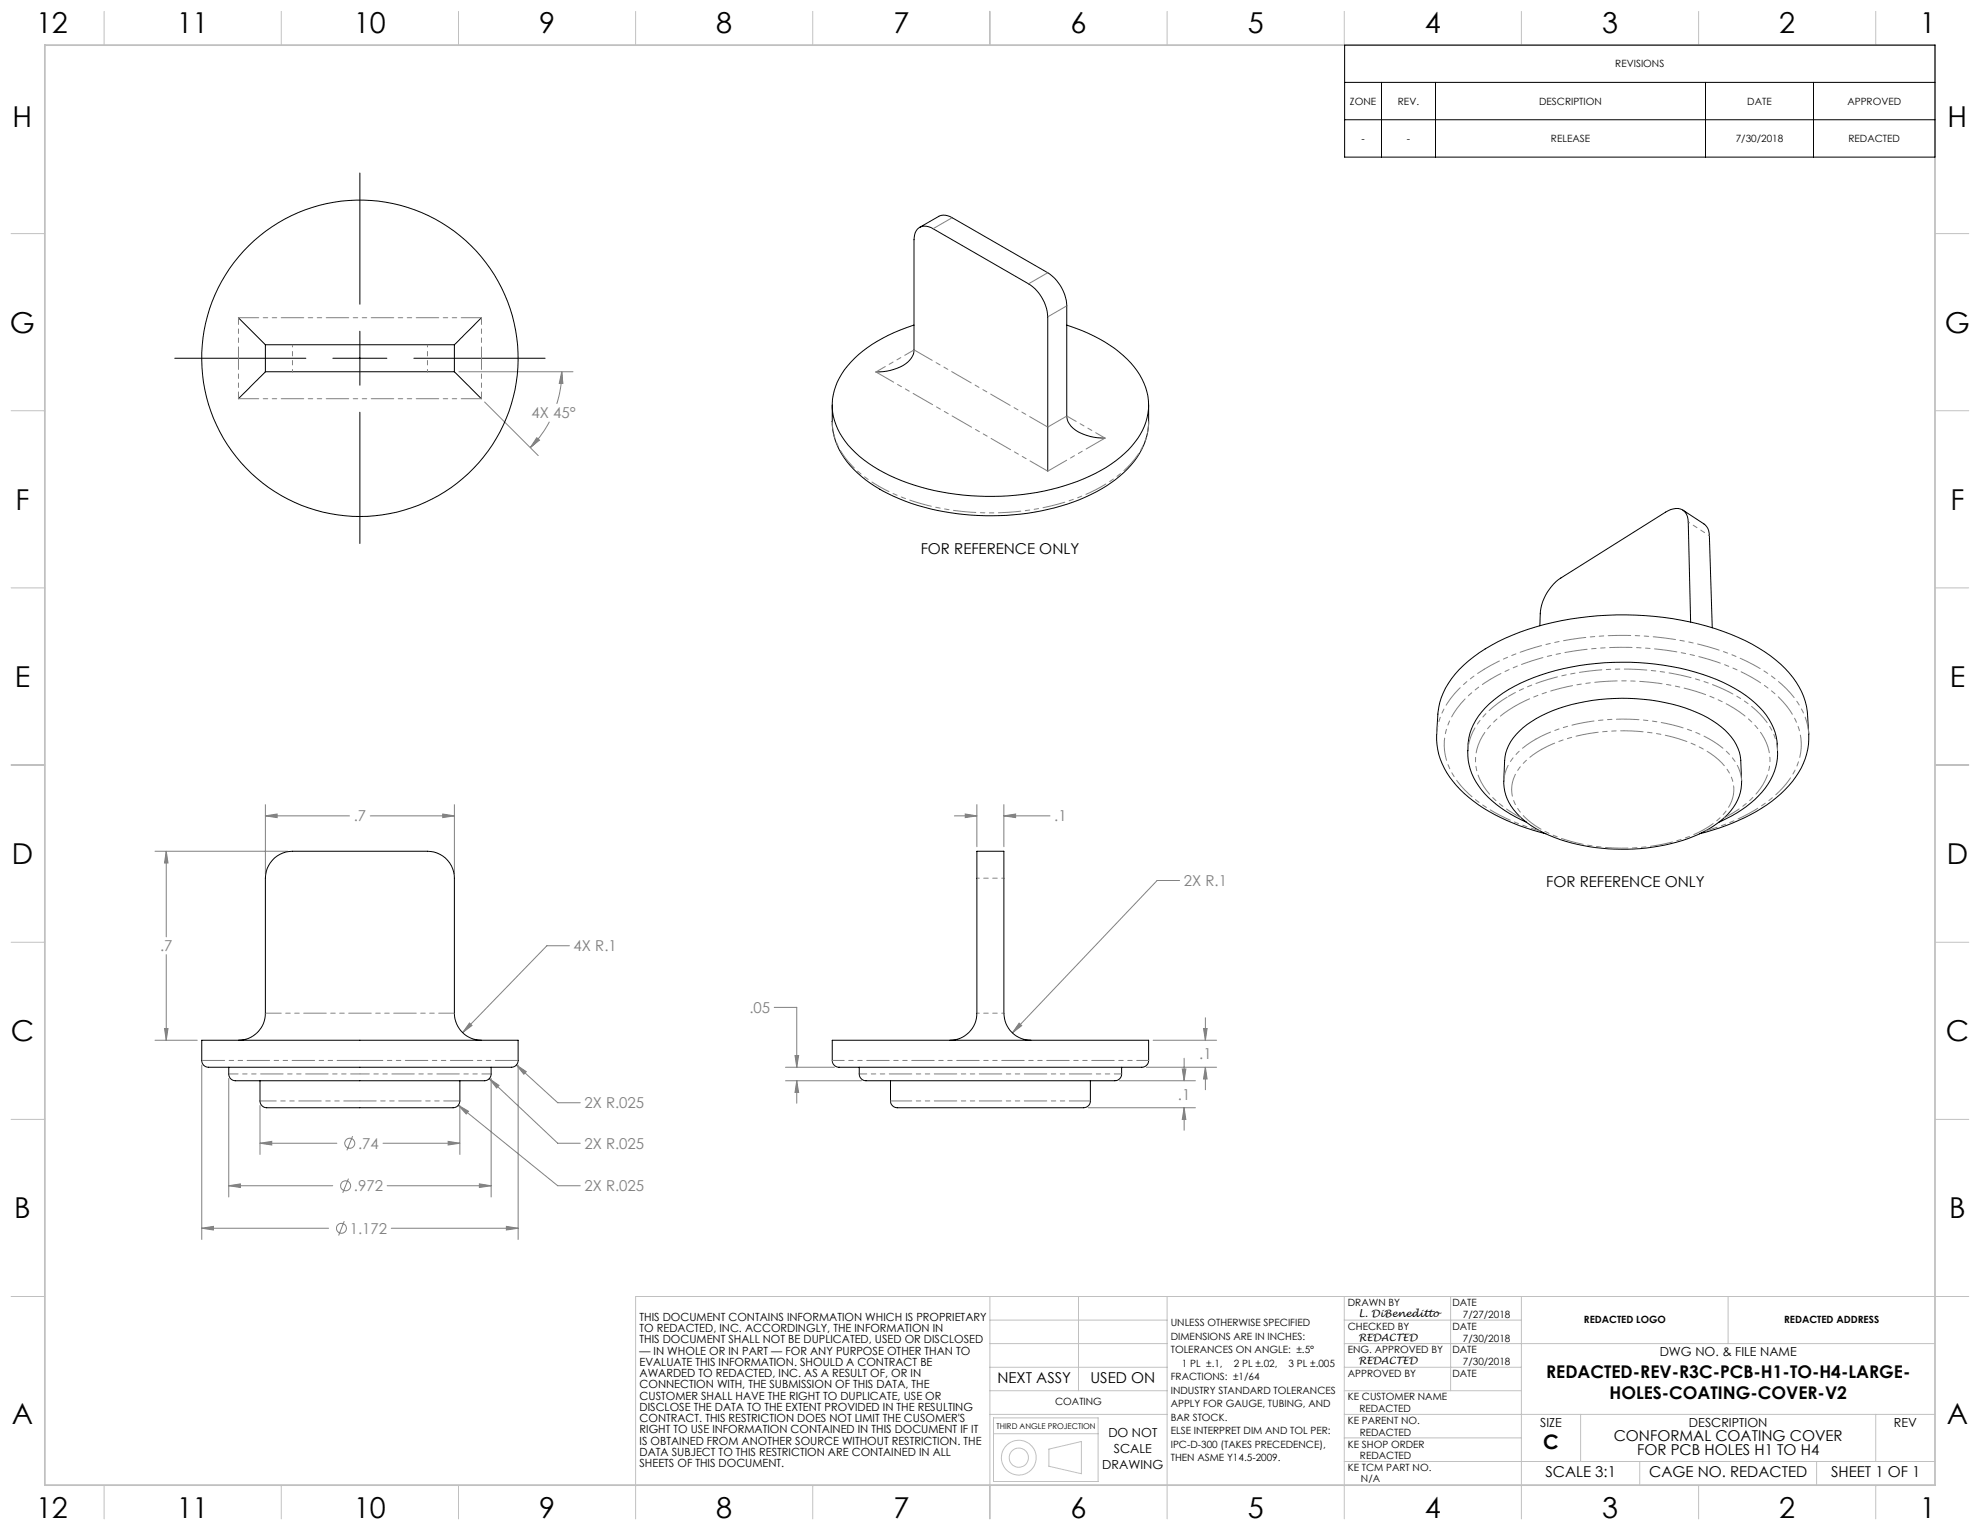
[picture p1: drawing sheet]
<svg xmlns="http://www.w3.org/2000/svg" width="559mm" height="432mm" viewBox="0 0 559 432" stroke-linecap="round" stroke-linejoin="round" font-family="sans-serif">
<g fill="none" stroke="#808080" stroke-width=".28">
<path d="M129.5 104.9h32.2M136.8 113.5l15.1 15.1M155 119l-2.6 4.2-2.8 3.1M158.5 104.9l.4 3.3h-1.1zM158.5 104.9l-.2 4.2-1.2 4.9M151.5 123.5l.8 .7-2.7 2.1zM74.9 230.3l3.3-.6v1.1zM74.9 227.1v19.5M74.9 230.3h23.7M104.5 230.3h23.7M125 229.7l3.2 .6-3.2 .5zM128.2 227.1v19.5"/>
<path d="M269.3 230.3h6.4M272.4 229.7l3.3 .6-3.3 .5zM275.7 227.1v11.9M283.3 230.3l3.3-.6v1.1zM283.3 230.3h13M283.3 227.1v11.9M43.7 240.2h37.5M46.9 240.2l.5 3.4h-1zM46.9 240.2v24.2M332.9 248.5h-6.3l-40.9 43M46.9 269.4v24.2M160.7 266.9h-6.4l-23.7 24.5"/>
<path d="M43.7 293.6h12M46.4 290.3h1l-.5 3.3zM132.5 288.7l.7 .7-2.6 2zM218.5 284.3h6.4v16.9M224.4 297.9h1l-.5 3.3zM287.6 288.7l.8 .8-2.7 2zM325.4 293.6h18M334.2 298.7v6.3M339.7 290.3h1l-.5 3.3zM340.2 287.2v6.4M56.9 300.6v49.2M64.6 304.4v33.4"/>
<path d="M73.4 312v13.8M129.3 311.9l2.9 1.7-.6 .8zM129.3 311.9l28.1 22.7h6.4M129.8 312v13.8M138.1 304.4l2.7 1.9-.6 .8zM138.1 304.4l19.3 18.3h6.4M138.6 304.4v33.4M145.7 300.6l2.8 1.8-.7 .8zM145.7 300.6l11.7 10.6h6.4M146.2 300.6v49.2M221.7 305h21.4M221.7 301.2h13.8"/>
<path d="M224.9 305l.5 3.3h-1zM224.9 305v6.4M307.1 312.6h30.3M315.9 305h21.5M323.5 301.2h19.9M333.7 301.7h1l-.5 3.3zM334.2 312.6l.5 3.3h-1zM334.2 312.6v6.4M340.2 301.2l.5 3.3h-1zM340.2 301.2v6.4M64.6 334.6l3.2-.5v1zM64.6 334.6h29.3"/>
<path d="M73.4 322.7l3.3-.6v1zM73.4 322.7h21.7M98.4 332.6l-1.7 4.1M99.5 320.6l-1.6 4.1M108.1 322.7h21.7M109.3 334.6h29.3M126.5 322.1l3.3 .6-3.3 .4zM135.3 334.1l3.3 .5-3.3 .5zM56.9 346.6l3.3-.5v1zM56.9 346.6h35.8M97.2 344.6l-1.6 4.1M110.4 346.6h35.8"/>
<path d="M142.9 346.1l3.3 .5-3.3 .5z"/>
<circle cx="97.5" cy="334.7" r="1.41"/>
<circle cx="98.7" cy="322.7" r="1.41"/>
<circle cx="96.4" cy="346.6" r="1.41"/>
</g>
<g fill="none" stroke="#c0c0c0" stroke-width=".28">
<path d="M29.4 3.2v9.5M79.4 3.2v9.5M129.4 3.2v9.5M179.4 3.2v9.5M229.4 3.2v9.5M279.4 3.2v9.5M329.4 3.2v9.5M379.4 3.2v9.5M429.4 3.2v9.5M479.4 3.2v9.5M529.4 3.2v9.5M3.1 65.9h9.6"/>
<path d="M546.1 65.9h9.5M3.1 115.9h9.6M546.1 115.9h9.5M3.1 165.9h9.6M546.1 165.9h9.5M3.1 215.9h9.6M546.1 215.9h9.5M3.1 265.9h9.6M546.1 265.9h9.5M3.1 315.9h9.6M546.1 315.9h9.5M3.1 365.9h9.6"/>
<path d="M279.4 365.9v62.8M279.4 379.2h50M279.4 372.6h50M304.4 365.9v26.6M329.4 365.9v53.2M379.4 365.9v62.8M379.4 379.2h166.7M379.4 372.6h50M409.4 365.9v26.6M429.4 365.9v53.2M487.7 365.9v13.3M555.6 365.9h-376.2v53.2"/>
<path d="M279.4 392.5h50M279.4 399.2h50M279.4 385.9h50M379.4 399.2h166.7M379.4 385.9h50M379.4 392.5h50M446.1 399.2v13.3M529.4 399.2v13.3M29.4 419.1v9.6M79.4 419.1v9.6M129.4 419.1v9.6M179.4 419.1v9.6"/>
<path d="M229.4 419.1v9.6M280.4 404.6h29.5M280.4 400.2h29.5v17.9h-29.5zM296 409l9.2-2.2v9.1l-9.2-2.1zM329.4 419.1v9.6M379.4 405.8h50M379.4 412.5h166.7M429.4 419.1v9.6M462.8 412.5v6.6M479.4 419.1v9.6M512.7 412.5v6.6M529.4 419.1v9.6"/>
<circle cx="287.5" cy="411.4" r="4.9"/>
<circle cx="287.5" cy="411.4" r="2.71"/>
</g>
<path d="M12.7 12.7h533.4v406.4h-533.4z" fill="none" stroke="#c0c0c0" stroke-width=".5"/>
<g fill="none" stroke="#000" stroke-width=".28">
<path d="M379.5 12.7h166.6v31.6h-166.6zM379.5 23.2h166.6M379.5 33.8h166.6M389.9 23.2v21.1M405.1 23.2v21.1M481.3 23.2v21.1M511.8 23.2v21.1M101.6 48.8v37.1M101.6 93.5v15.2M49.3 101.1h37M93.9 101.1h15.3M101.6 116.3v37.1"/>
<path d="M116.8 101.1h37"/>
</g>
<path d="M138.1 304.4l2.1 2.7 .6-.8zM145.7 300.6l2.1 2.6 .7-.8zM132.5 288.7l-1.9 2.7 2.6-2zM73.4 322.7l3.3-.6v1zM126.5 322.1l3.3 .6-3.3 .4zM74.9 230.3l3.3-.6v1.1zM125 229.7l3.2 .6-3.2 .5zM46.4 290.3h1l-.5 3.3zM46.9 240.2l.5 3.4h-1zM129.3 311.9l2.3 2.5 .6-.8zM64.6 334.6l3.2-.5v1zM135.3 334.1l3.3 .5-3.3 .5zM56.9 346.6l3.3-.5v1zM142.9 346.1l3.3 .5-3.3 .5zM334.2 312.6l.5 3.3h-1zM333.7 301.7h1l-.5 3.3zM224.9 305l.5 3.3h-1zM224.4 297.9h1l-.5 3.3zM340.2 301.2l.5 3.3h-1zM339.7 290.3h1l-.5 3.3zM287.6 288.7l-1.9 2.8 2.7-2zM272.4 229.7l3.3 .6-3.3 .5zM283.3 230.3l3.3-.6v1.1zM151.5 123.5l.8 .7-2.7 2.1zM158.5 104.9l.4 3.3h-1.1z" fill="#808080"/>
<g fill="none" stroke="#000" stroke-width=".28">
<path d="M259.5 64.2l5.7-3.3 1.6-.2 1.3 .4 27.6 15.9a11.9 11.9 0 0 1 5.4 9.3v31.1a6.2 6.2 0 0 0 4.8 5.2l2.8 .8 3.2 .2M67.3 89.7l7.6 7.6M74.9 97.3h53.3M74.9 97.3v7.6M128.2 97.3v7.6M135.9 89.7l-7.7 7.6M258 91.8a39.8 39.8 0 0 0-18.8 11.5 16.4 16.4 0 0 0 .2 22.4 41.8 41.8 0 0 0 20.5 11.8 72.1 72.1 0 0 0 47.7-3.1 29.3 29.3 0 0 0 15.4-14.2 16.4 16.4 0 0 0-3.8-17.8 40.5 40.5 0 0 0-18.1-10.6M74.9 104.9h53.3M74.9 104.9l-7.6 7.6M128.2 104.9l7.7 7.6M234.9 118.9a20.1 20.1 0 0 0 8.2 15.5 53.7 53.7 0 0 0 29.1 10.8 67.5 67.5 0 0 0 37.2-6.4 28.8 28.8 0 0 0 13.4-13.2l1.1-3.6 .3-3M234.9 114.3v4.7"/>
<path d="M247.2 105a12.5 12.5 0 0 0 9.9-3.9 3.6 3.6 0 0 0 .9-2.3v-31.1a3.3 3.3 0 0 1 2.8-3.9l1.9 .4 27.6 15.9a11.9 11.9 0 0 1 5.4 9.3v43.6M324.2 114.3v4.7M474.9 144l6.3 4.1a3.8 3.8 0 0 1 1.2 3.1l.8 26M477.1 175.5l-.6-28.1a3.4 3.4 0 0 0-4.9-3.6l-1.5 .7-29.6 18.6a13.5 13.5 0 0 0-5.8 10.1l-.1 3.4M414.3 211.8a18.1 18.1 0 0 0 8 15.2l4 2.8 4.5 2.3M414.3 211.9a17.2 17.2 0 0 1 7.2-14.2 50.3 50.3 0 0 1 24.3-9.9 73.3 73.3 0 0 1 40.5 4.8 29.7 29.7 0 0 1 13 10.5 15.1 15.1 0 0 1 2.4 8.8M501.7 211.9a17.5 17.5 0 0 1-6.5 13.8 37.2 37.2 0 0 1-10.1 6.4M501.7 211.9h.1M424.4 220.4a14 14 0 0 0 6.5 11.7 45 45 0 0 0 24.9 7.5 51 51 0 0 0 26.3-5.5 17.9 17.9 0 0 0 9.1-10.5l.3-3.2-.2-5.7a13.7 13.7 0 0 0-6.7-10.4 46.1 46.1 0 0 0-24.8-7.2 51.8 51.8 0 0 0-26.2 5.7 16.3 16.3 0 0 0-8.9 10.8l-.3 6.8M436.3 235.3a53.9 53.9 0 0 1-23-11.3 20.9 20.9 0 0 1-7.8-16.9l.3-5.6a21.4 21.4 0 0 1 8.6-15 60.7 60.7 0 0 1 28.9-11.8 85.5 85.5 0 0 1 49.3 6.1 34.8 34.8 0 0 1 15.2 13.1 17.7 17.7 0 0 1 2.3 7.6l.4 5.6a20.3 20.3 0 0 1-6.7 15.7 51.2 51.2 0 0 1-24.2 12.5M56.9 293.6h89.3v5.7a2.2 2.2 0 0 1-2.9 1.9h-83.5a2.2 2.2 0 0 1-2.9-1.9zM67.3 293.6a7.6 7.6 0 0 0 7.6-7.6v-38.1a7.7 7.7 0 0 1 7.6-7.7h38.1a7.6 7.6 0 0 1 7.6 7.7v38.1a7.6 7.6 0 0 0 7.7 7.6"/>
<path d="M234.9 293.6h89.3v5.7a2.11 2.11 0 0 1-2.7 1.9h-83.9a2.11 2.11 0 0 1-2.7-1.9zM268.1 293.6a7.6 7.6 0 0 0 7.6-7.6v-45.8h7.6v45.8a7.6 7.6 0 0 0 7.6 7.6M64.6 301.2v1.9a2.2 2.2 0 0 0 2.9 1.9h68.2a2.2 2.2 0 0 0 2.9-1.9v-1.9M73.4 305v5.7a2.22 2.22 0 0 0 2.9 1.9h51.3a1.97 1.97 0 0 0 2.2-1.9v-5.7M242.5 301.2v1.9a2.11 2.11 0 0 0 2.7 1.9h68.7a2.11 2.11 0 0 0 2.6-1.9v-1.9M251.3 305v5.7a2.15 2.15 0 0 0 2.7 1.9h51a2.15 2.15 0 0 0 2.7-1.9v-5.7"/>
<circle cx="101.6" cy="101.1" r="44.6"/>
</g>
<path d="M56.9 299.3h44.7M101.6 299.3h44.6" fill="none" stroke="#808080" stroke-width=".28" stroke-dasharray="6.3 1.3 1.3 1.3 1.3 1.3" stroke-dashoffset="-.1"/>
<path d="M420.6 191.7a27 27 0 0 0-12.2 13.4 16.5 16.5 0 0 0 4 16.7 46 46 0 0 0 22.3 12.7M64.6 303.1h37M101.6 303.1h37" fill="none" stroke="#808080" stroke-width=".28" stroke-dasharray="6.3 1.3 1.3 1.3 1.3 1.3" stroke-dashoffset="3.7"/>
<path d="M424.4 220.4a13.6 13.6 0 0 1 6.4-10.1l2.7-1.7M73.4 310.7h28.2M101.6 310.7h28.2" fill="none" stroke="#808080" stroke-width=".28" stroke-dasharray="6.3 1.3 1.3 1.3 1.3 1.3" stroke-dashoffset="1.8"/>
<path d="M74.9 285.9h53.4" fill="none" stroke="#808080" stroke-width=".28" stroke-dasharray="6.3 1.3 1.3 1.3 1.3 1.3" stroke-dashoffset="1.9"/>
<path d="M234.9 299.3h89.3" fill="none" stroke="#808080" stroke-width=".28" stroke-dasharray="6.3 1.3 1.3 1.3 1.3 1.3" stroke-dashoffset="3"/>
<path d="M242.5 303.1h74.1" fill="none" stroke="#808080" stroke-width=".28" stroke-dasharray="6.3 1.3 1.3 1.3 1.3 1.3" stroke-dashoffset="4.2"/>
<path d="M82.5 97.3v7.6M120.6 104.9v-7.6M283.3 247.8h-7.6M275.7 285.9h7.6" fill="none" stroke="#808080" stroke-width=".28" stroke-dasharray="6.3 1.3 1.3 1.3 1.3 1.3" stroke-dashoffset="5.7"/>
<path d="M258 98.8l37.7 21.7M251.3 310.7h56.4" fill="none" stroke="#808080" stroke-width=".28" stroke-dasharray="6.3 1.3 1.3 1.3 1.3 1.3" stroke-dashoffset=".4"/>
<path d="M135.9 89.7v22.8M67.3 112.5v-22.8" fill="none" stroke="#808080" stroke-width=".28" stroke-dasharray="6.3 1.3 1.3 1.3 1.3 1.3" stroke-dashoffset="4.4"/>
<path d="M67.3 89.7h68.6M135.9 112.5h-68.6M295.7 133l-48.5-28" fill="none" stroke="#808080" stroke-width=".28" stroke-dasharray="6.3 1.3 1.3 1.3 1.3 1.3" stroke-dashoffset=".6"/>
<path d="M311.9 123.6l-16.2 9.4" fill="none" stroke="#808080" stroke-width=".28" stroke-dasharray="6.3 1.3 1.3 1.3 1.3 1.3" stroke-dashoffset=".2"/>
<path d="M247.2 105l10.8-6.2M301.1 117.4l10.8 6.2" fill="none" stroke="#808080" stroke-width=".28" stroke-dasharray="6.3 1.3 1.3 1.3 1.3 1.3" stroke-dashoffset="3.3"/>
<path d="M248 137.2a68 68 0 0 0 40.7 7 53.8 53.8 0 0 0 27.5-10.5 19.6 19.6 0 0 0 8-14.7" fill="none" stroke="#808080" stroke-width=".28" stroke-dasharray="6.3 1.3 1.3 1.3 1.3 1.3" stroke-dashoffset="3.1"/>
<path d="M234.9 119a19 19 0 0 0 7.7 14.5l2.5 1.9 2.9 1.8M425.7 196.5a66.9 66.9 0 0 1 36.8-7.6 61 61 0 0 1 28.9 8.3 21.3 21.3 0 0 1 10 12.6l.3 2.1M405.5 207.1a21.3 21.3 0 0 1 8.6-14.9l4.8-3.3" fill="none" stroke="#808080" stroke-width=".28" stroke-dasharray="6.3 1.3 1.3 1.3 1.3 1.3" stroke-dashoffset="4.1"/>
<path d="M268.8 61.4l-5.4 3.1M290.3 80.1l5.4-3.1M301.1 86.3l-5.4 3.1M295.7 120.5l5.4-3.1" fill="none" stroke="#808080" stroke-width=".28" stroke-dasharray="6.3 1.3 1.3 1.3 1.3 1.3"/>
<path d="M418.9 188.9a77.2 77.2 0 0 1 40.1-9.6 77.2 77.2 0 0 1 37.6 9.3 27.4 27.4 0 0 1 13.3 15l.6 3.5M486.7 230.8a24 24 0 0 0 12-11.7 13.4 13.4 0 0 0-3.1-14.1 38.5 38.5 0 0 0-19-10.5 71.4 71.4 0 0 0-45.9 3.2l-3.3 1.7" fill="none" stroke="#808080" stroke-width=".28" stroke-dasharray="6.3 1.3 1.3 1.3 1.3 1.3" stroke-dashoffset="1.5"/>
<path d="M481.3 234.5a47.2 47.2 0 0 0 21.8-12.1 16.7 16.7 0 0 0 3.6-19.3 32.1 32.1 0 0 0-15.9-13.8 84.9 84.9 0 0 0-51.3-4.7 62.8 62.8 0 0 0-18.9 7.1" fill="none" stroke="#808080" stroke-width=".28" stroke-dasharray="6.3 1.3 1.3 1.3 1.3 1.3" stroke-dashoffset="2.9"/>
<path d="M414.3 211.8a17.2 17.2 0 0 1 7.1-12.3l4.3-3" fill="none" stroke="#808080" stroke-width=".28" stroke-dasharray="6.3 1.3 1.3 1.3 1.3 1.3" stroke-dashoffset="-.4"/>
<path d="M427.4 199.4a21.5 21.5 0 0 0-10.6 12 14.1 14.1 0 0 0 4.5 13.7l3.5 3 4.5 2.7" fill="none" stroke="#808080" stroke-width=".28" stroke-dasharray="6.3 1.3 1.3 1.3 1.3 1.3" stroke-dashoffset="1.6"/>
<path d="M435.1 211.5a15.1 15.1 0 0 0-8.4 10.2 11.1 11.1 0 0 0 4.5 9.7 38.5 38.5 0 0 0 20.8 7.7 51.4 51.4 0 0 0 28.8-4.9 15.5 15.5 0 0 0 8.4-9.9 10.8 10.8 0 0 0-4.2-9.9 37.1 37.1 0 0 0-20.5-7.8 51.2 51.2 0 0 0-29.4 4.9" fill="none" stroke="#808080" stroke-width=".28" stroke-dasharray="6.3 1.3 1.3 1.3 1.3 1.3" stroke-dashoffset="2.3"/>
<path d="M433.5 208.6a54.5 54.5 0 0 1 32.5-5.1 39.6 39.6 0 0 1 21.1 8.4 12.4 12.4 0 0 1 4.4 8.5" fill="none" stroke="#808080" stroke-width=".28" stroke-dasharray="6.3 1.3 1.3 1.3 1.3 1.3" stroke-dashoffset="1.7"/>
<path d="M482.4 151.2l-5.9-3.9" fill="none" stroke="#808080" stroke-width=".28" stroke-dasharray="6.3 1.3 1.3 1.3 1.3 1.3" stroke-dashoffset="6"/>
<g font-size="8.1">
<text x="10.2" y="9.3">12</text>
<text x="49.9" y="9.3">11</text>
<text x="99.9" y="9.3">10</text>
<text x="152.1" y="9.3">9</text>
<text x="202.1" y="9.3">8</text>
<text x="252.1" y="9.3">7</text>
<text x="302.1" y="9.3">6</text>
<text x="352.1" y="9.3">5</text>
<text x="402.1" y="9.3">4</text>
<text x="452.1" y="9.3">3</text>
<text x="502.1" y="9.3">2</text>
<text x="541.8" y="9.3">1</text>
<text x="3.5" y="35.9">H</text>
<text x="549.6" y="35.9">H</text>
<text x="2.8" y="93.9">G</text>
<text x="548.9" y="93.9">G</text>
<text x="4.4" y="143.9">F</text>
<text x="550.5" y="143.9">F</text>
<text x="4.1" y="193.9">E</text>
<text x="550.2" y="193.9">E</text>
<text x="3.3" y="243.9">D</text>
<text x="549.4" y="243.9">D</text>
<text x="3" y="293.9">C</text>
<text x="549.1" y="293.9">C</text>
<text x="4" y="343.9">B</text>
<text x="550.1" y="343.9">B</text>
<text x="3.3" y="401.8">A</text>
<text x="549.4" y="401.8">A</text>
<text x="10.2" y="428.4">12</text>
<text x="49.9" y="428.4">11</text>
<text x="99.9" y="428.4">10</text>
<text x="152.1" y="428.4">9</text>
<text x="202.1" y="428.4">8</text>
<text x="252.1" y="428.4">7</text>
<text x="302.1" y="428.4">6</text>
<text x="352.1" y="428.4">5</text>
<text x="402.1" y="428.4">4</text>
<text x="452.1" y="428.4">3</text>
<text x="502.1" y="428.4">2</text>
<text x="541.8" y="428.4">1</text>
</g>
<text font-size="5.6" x="435.6" y="409">C</text>
<g font-size="4.9">
<text x="436.4" y="389">REDACTED-REV-R3C-PCB-H1-TO-H4-LARGE-</text>
<text x="454.2" y="394.9">HOLES-COATING-COVER-V2</text>
</g>
<g font-size="4.2" fill="#808080">
<text x="150" y="118.1">4X 45°</text>
<text x="99.8" y="231.8">.7</text>
<text x="297.5" y="231.8">.1</text>
<text x="334.1" y="250.1">2X R.1</text>
<text x="45.2" y="268.5">.7</text>
<text x="161.9" y="268.5">4X R.1</text>
<text x="211.5" y="285.9">.05</text>
<text x="338.4" y="299">.1</text>
<text x="332.4" y="310.4">.1</text>
<text x="164.9" y="312.8">2X R.025</text>
<text x="101.1" y="324.2">.74</text>
<text x="164.9" y="324.2">2X R.025</text>
<text x="99.9" y="336.2">.972</text>
<text x="164.9" y="336.2">2X R.025</text>
<text x="98.7" y="348.2">1.172</text>
</g>
<g font-size="4.2">
<text x="259.8" y="156.4">FOR REFERENCE ONLY</text>
<text x="436.4" y="250.3">FOR REFERENCE ONLY</text>
<text x="281.5" y="390.4">NEXT ASSY</text>
<text x="307.8" y="390.4">USED ON</text>
<text x="455.4" y="406.5">CONFORMAL COATING COVER</text>
<text x="462.1" y="410.7">FOR PCB HOLES H1 TO H4</text>
<text x="436.1" y="417">SCALE 3:1</text>
<text x="465.4" y="417">CAGE NO. REDACTED</text>
<text x="516.8" y="417">SHEET 1 OF 1</text>
</g>
<g font-size="3.5">
<text x="468.4" y="382.7">DWG NO. &amp; FILE NAME</text>
<text x="312.8" y="405.6">DO NOT</text>
<text x="434.7" y="402.7">SIZE</text>
<text x="476.7" y="402.7">DESCRIPTION</text>
<text x="534.5" y="402.7">REV</text>
<text x="314.3" y="410.1">SCALE</text>
<text x="311.1" y="414.6">DRAWING</text>
</g>
<g font-size="3.2">
<text x="180.5" y="372.8">THIS DOCUMENT CONTAINS INFORMATION WHICH IS PROPRIETARY</text>
<text x="180.5" y="376">TO REDACTED, INC. ACCORDINGLY, THE INFORMATION IN</text>
<text x="180.5" y="379.1">THIS DOCUMENT SHALL NOT BE DUPLICATED, USED OR DISCLOSED</text>
<text x="180.5" y="382.3">— IN WHOLE OR IN PART — FOR ANY PURPOSE OTHER THAN TO</text>
<text x="180.5" y="385.5">EVALUATE THIS INFORMATION. SHOULD A CONTRACT BE</text>
<text x="180.5" y="388.7">AWARDED TO REDACTED, INC. AS A RESULT OF, OR IN</text>
<text x="180.5" y="391.8">CONNECTION WITH, THE SUBMISSION OF THIS DATA, THE</text>
<text x="180.5" y="395">CUSTOMER SHALL HAVE THE RIGHT TO DUPLICATE, USE OR</text>
<text x="180.5" y="398.2">DISCLOSE THE DATA TO THE EXTENT PROVIDED IN THE RESULTING</text>
<text x="180.5" y="401.4">CONTRACT. THIS RESTRICTION DOES NOT LIMIT THE CUSOMER'S</text>
<text x="180.5" y="404.5">RIGHT TO USE INFORMATION CONTAINED IN THIS DOCUMENT IF IT</text>
<text x="180.5" y="407.7">IS OBTAINED FROM ANOTHER SOURCE WITHOUT RESTRICTION. THE</text>
<text x="180.5" y="410.9">DATA SUBJECT TO THIS RESTRICTION ARE CONTAINED IN ALL</text>
<text x="180.5" y="414.1">SHEETS OF THIS DOCUMENT.</text>
</g>
<g font-size="2.8">
<text x="455.9" y="19">REVISIONS</text>
<text x="381" y="29.6">ZONE</text>
<text x="394.5" y="29.6">REV.</text>
<text x="434.4" y="29.6">DESCRIPTION</text>
<text x="493.1" y="29.6">DATE</text>
<text x="521.4" y="29.6">APPROVED</text>
<text x="384.2" y="40.1">-</text>
<text x="397.1" y="40.1">-</text>
<text x="437.7" y="40.1">RELEASE</text>
<text x="489.9" y="40.1">7/30/2018</text>
<text x="521.7" y="40.1">REDACTED</text>
<text x="380.4" y="368.6">DRAWN BY</text>
<text x="383.4" y="371.7">L. DiBeneditto</text>
<text x="409.9" y="368.6">DATE</text>
<text x="412.9" y="372">7/27/2018</text>
<text x="330.4" y="374.2">UNLESS OTHERWISE SPECIFIED</text>
<text x="380.4" y="375.3">CHECKED BY</text>
<text x="409.9" y="375.3">DATE</text>
<text x="447" y="373.4">REDACTED LOGO</text>
<text x="503.5" y="373.4">REDACTED ADDRESS</text>
<text x="330.4" y="378.1">DIMENSIONS ARE IN INCHES:</text>
<text x="330.4" y="381.9">TOLERANCES ON ANGLE: ±.5°</text>
<text x="380.4" y="381.9">ENG. APPROVED BY</text>
<text x="383.4" y="378.5">REDACTED</text>
<text x="409.9" y="381.9">DATE</text>
<text x="412.9" y="378.6">7/30/2018</text>
<text x="330.4" y="389.5">FRACTIONS: ±1/64</text>
<text x="333.5" y="385.7">1 PL ±.1,</text>
<text x="348.2" y="385.7">2 PL ±.02,</text>
<text x="363.7" y="385.7">3 PL ±.005</text>
<text x="380.4" y="388.6">APPROVED BY</text>
<text x="383.4" y="385">REDACTED</text>
<text x="409.9" y="388.6">DATE</text>
<text x="412.9" y="385.1">7/30/2018</text>
<text x="330.4" y="393.4">INDUSTRY STANDARD TOLERANCES</text>
<text x="380.4" y="395.2">KE CUSTOMER NAME</text>
<text x="297.8" y="396.6">COATING</text>
<text x="330.4" y="397.2">APPLY FOR GAUGE, TUBING, AND</text>
<text x="330.4" y="401">BAR STOCK.</text>
<text x="380.4" y="401.9">KE PARENT NO.</text>
<text x="383.6" y="398.6">REDACTED</text>
<text x="330.4" y="404.8">ELSE INTERPRET DIM AND TOL PER:</text>
<text x="383.7" y="405.2">REDACTED</text>
<text x="330.4" y="408.6">IPC-D-300 (TAKES PRECEDENCE),</text>
<text x="330.4" y="412.5">THEN ASME Y14.5-2009.</text>
<text x="380.4" y="408.5">KE SHOP ORDER</text>
<text x="383.8" y="411.9">REDACTED</text>
<text x="380.4" y="415.2">KE TCM PART NO.</text>
<text x="384.1" y="418.4">N/A</text>
</g>
<text font-size="2.2" x="281.3" y="403.3">THIRD ANGLE PROJECTION</text>
</svg>
